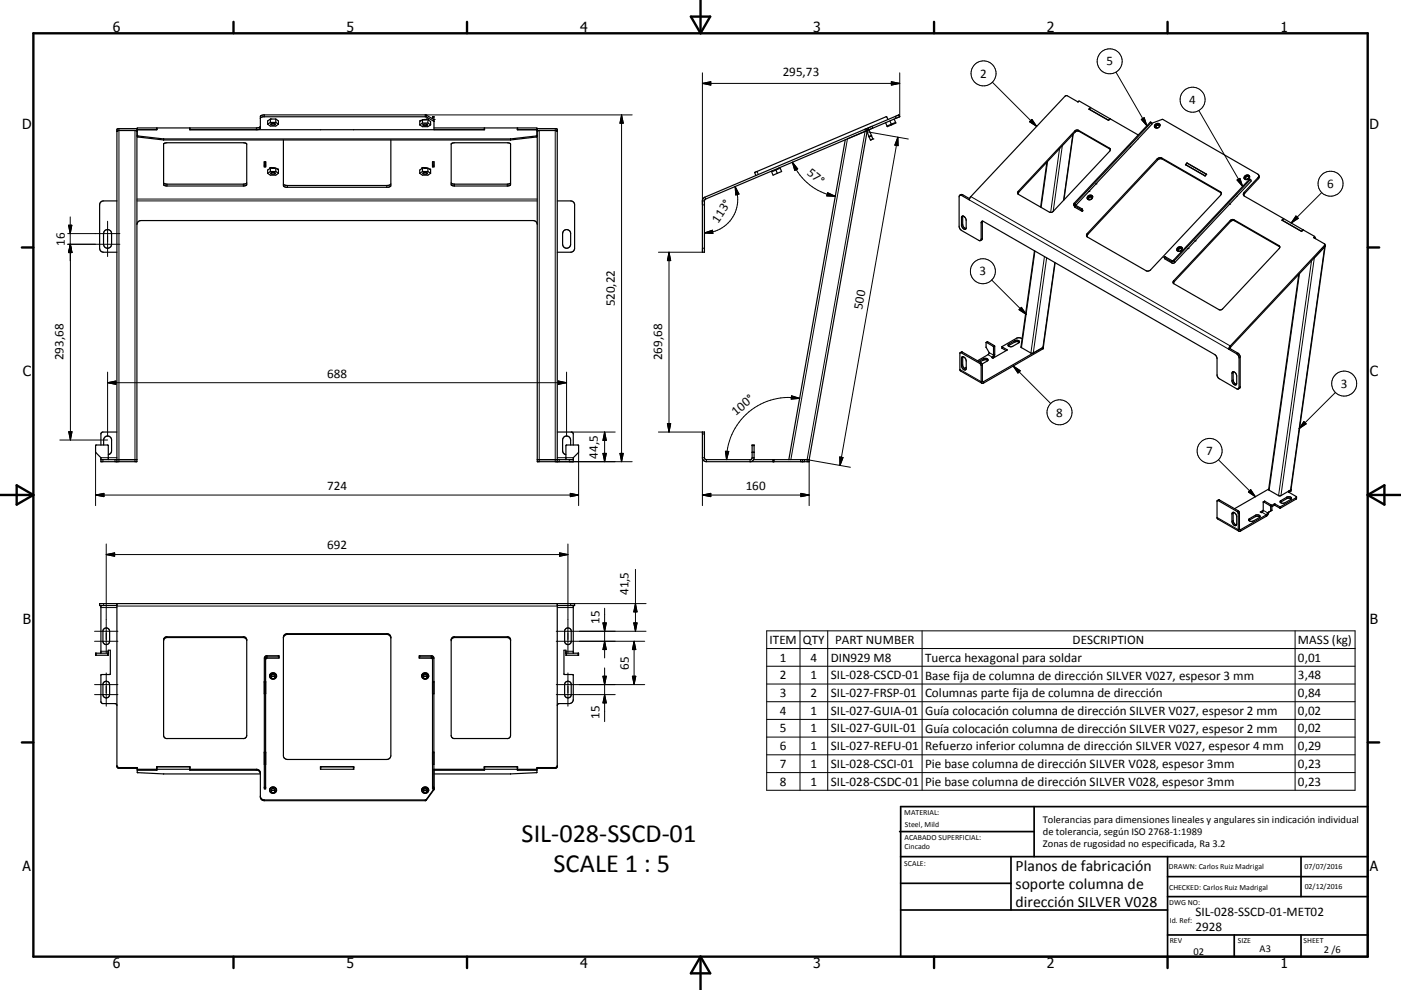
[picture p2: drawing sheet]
<svg xmlns="http://www.w3.org/2000/svg" width="420mm" height="297mm" viewBox="0 0 420 297" stroke-linecap="round" stroke-linejoin="round" font-family="sans-serif">
<g fill="none" stroke="#000" stroke-width=".36">
<path d="M35.1 39.3v.1M35.1 39.3h.1M35.2 39.2l-.1 .2M35.7 39.1l-.6 .2M40.5 39.1l.5 .2v99.2h-10.7v-1.2l-1.6-1.6 .1-2.2 3.6 .1 .1 4.3M41.1 39.1l-5.9 .1M41.1 38.6h-5.4l-.6 .2v99.7M41.1 39.1h.1M47 38.9v-.5h-5.9l.1 2.6 7.8 1h104.1l7.8-1 .1-2.6h-5.8v.5M47 38.7h.1M56.9 38.4v.5h88.4v-.5h9.8v.5h5.9M56.9 38.7h.1"/>
<path d="M56.9 38.4v.5M78.1 37.9l-.3 .3-.9 .2h-29.8v.5h-6M78.1 35.5l.2-.3 .7-.2h48.6l2.5 1.5M80.2 37.3l.9 .5h1.6l.8-.5M80.9 35.9l-.7 .4v1M81.1 35.7v1M81.1 36.7h1.6M81.1 36.7l-.9 .6M81.3 37.1l.3-.1a.58 .58 0 0 1 .9 .4l-1 .1-.3-.1zM81.5 35.7h1.2M82.7 35.7l.6 .4M82.7 35.7v1"/>
<path d="M82.7 36.7l.8 .6M83.5 36.3v1M125.8 37.5l.9 .5h1.6l.8-.5M126.7 35.9h1.1M126.7 35.9l-.9 .4v1.2M126.7 35.9v1M126.7 36.9h1.6M126.7 36.9l-.9 .6M126.9 37.4h1.2a.69 .69 0 0 1-1.2 0zM127.2 35.9h-.3M127.6 35.9h.2M128.3 35.7h-.5v.2"/>
<path d="M128.3 35.7l.8 .8v1M128.3 35.7v1.2M128.3 36.9l.8 .6M129.7 35.6v-.6h.4v3.9M130.1 35.9l-2.5-1.4h-48.6l-.9 .4-.1 3.7-.9 .3M130.1 35.9h.1M130.1 38.4h15.1v.5M145.2 38.7h.1M155.1 38.7h.1M161 38.6h5.5l.6 .2v99.7M161 39.1h.1M161 39.1l6 .1"/>
<path d="M161.7 39.1l-.6 .3v99.1h10.8v-1.2l1.6-1.7-.1-2.1h-3.6l-.1 4.4M166.5 39.1l.5 .2M167 39.2l.1 .2M167 39.3h.1M167 39.3l.1 .1M259.8 38.6l-48.5 20.6-.5 .4-.2 .7M259.8 38.6h.1M259.8 38.6l.2 .5M259.9 39.5l.7 1.6M260 39.1h.1M260 39.1l-48.4 20.6-.4 .6M260 39.1l-17.4 98.8"/>
<path d="M260.3 38.4l-.5 .2M260.3 38.4l1 2.3M260.3 38.4h.1M260.5 38.9h.1M260.5 38.9l-.5 .2M265.5 36.8l.5 1.2 1.3-.5M266.2 35.9l-.4-.8-.2-.1-39.4 16.7 .4 1M266.8 36.3l.4 1M267.2 37.3l-1.3 .5M267.2 37.3l.1 .2M268.1 35.7l.4 1M268.5 36.7l-1.3 .6"/>
<path d="M268.5 36.7l.1 .2-1.3 .6M269.7 35h.1M269.7 35l-9.1 3.9M269.7 35l-.2-.5-9.2 3.9M326.5 32.7l.4-.5-.4 .5 5.9 3.4M326.5 32.7l5.8 3.4M326.5 32.7l.1 .1M332.3 36.1h.1M332.4 36.1l.4-.5 8.5 4.9M332.8 35.6l-9.3-5.3-.3 .3-3.2-1.9h-.5l-28.4 30.3-.5 1-2.3-1.4h-.6M332.8 35.6v.1M332.8 35.6l-.5 .5"/>
<path d="M344.9 36.6h.1M344.9 36.6l-22.8 24.4-.2 .5M345 36.6l.4 .6-4.3 4.6M345.1 36.8h.1M345.1 36.8l-22.9 24.4 .1 .3 2.1 1.2 .3 .5-.2 .2M345.3 37l3.3-1.2 28.7 16.7M346.2 38.2l1 .1M347.1 38.3l-.1 .1M347.4 38.2l-.2 .1M347.4 38.2l-.3 .1M347.6 38a.48 .48 0 0 0-.7-.4 .48 .48 0 0 0-.1 .8M347.8 37.5a.96 .96 0 0 0-1.6 .7"/>
<path d="M347.8 37.5l-.4 .7M347.8 37.5a.84 .84 0 0 0-1.1-.4 .84 .84 0 0 0-.5 1.1M41.1 40.6l.2 .2 7.7 .9h104.1l7.7-.9 .2-.2M49 54.9l.8 .4h23.4l.8-.4M49.1 43.1l1-.3 23.6 .2 .3 .2-.1 12.3-.9 .3-23.7-.1-.3-.3zM79.2 48.5h.5v1.6h-.5zM79.2 49.6h.1M79.6 49.6h.1M79.6 48.5v1.4h-.3M80.2 52l.9 .6h1.6l.8-.6M81.1 50.3l-.9 .7v1M81.1 50.3v1.2"/>
<path d="M81.1 50.3h.4v.1M81.1 51.5h1.6M81.1 51.5l-.9 .5M81.3 51.9l.3-.1a.58 .58 0 0 1 .9 .3l-.1 .1a.81 .81 0 0 1-1.2-.3zM81.5 50.4h.9M81.5 50.4h1.2M82.7 50.4l.8 .4v1.2M82.7 50.4v1.1M82.7 51.5l.8 .5M85 42v13.7l.9 .5h30.3l.7-.2 .3-.3v-13.7M85 55.2l.2 .3 1 .2h29.8l.7-.1 .5-.4M125.8 52l.9 .6h1.6l.8-.6"/>
<path d="M126.7 50.3l-.9 .7v1M126.7 50.3h.4v.1M126.7 50.3v1.2M126.7 51.5h1.6M126.7 51.5l-.9 .5M126.9 51.9l.3-.1a.57 .57 0 0 1 .9 .3l-1 .1zM127.1 50.4h.9M127.1 50.4h1.2M128.3 50.4l.8 .4v1.2M128.3 50.4v1.1M128.3 51.5l.8 .5M129.7 48.5h.4v1.6h-.4z"/>
<path d="M129.7 49.9h.4M130.1 49.6h.1M135.3 54.9l.8 .4h16.2l.8-.4M135.3 43.1l1-.3h15.8l.9 .3 .1 12.4-1 .3h-15.8l-.9-.2zM231.3 51.4l.5 1.2 1.2-.6M232.6 51l-.9 .4-.1-.2M232.6 51l.4 1M233.5 50.4l.1 .2-1 .4M233.8 50.3l.5 1.2-1.3 .5M253.4 41.9l-16.9 96M260.6 41.1h.1M261.3 40.8l.4 .9-.7 .3-.4-.9"/>
<path d="M261.3 40.7v.1M287.7 58.6l-.1 9.3 .4 1 5.4 3.2h.6l.2-5.2 .4-.6M287.8 58.6l.8-.2 2.1 1.2M313.9 48.6l-1.9 13.5M321.7 40.2l-2.7 19.8M326 59.7l.6 .2M327.2 59.7l-.6 .2M327.2 59.7l-.3 .2M327.4 59.6l-.2 .1M327.4 59.6a.49 .49 0 0 0-.7-.4 .49 .49 0 0 0-.1 .7M327.6 59a.96 .96 0 0 0-1.5 .7M327.6 59.1a.85 .85 0 0 0-1.1-.5 .85 .85 0 0 0-.5 1.1"/>
<path d="M327.6 59.1l-.2 .5M328.6 55.1l-6.1 6.5M328.6 55.1h.1M332.9 44.9l-.2 .5-17.3 18.3h-.8l-9.4-5.5M332.9 44.8l-9.4-5.4h-.8l-17.3 18.3-.2 .5M332.9 44.9l-.3-.4-9.3-5.4h-.8l-17.2 18.3-.2 .3 .1 .5M338.9 44.1h.1M338.9 44.1l-10.3 11M341.1 41.8h.1M341.1 41.8l-2.2 2.3M346.9 47.7l.8-.4 .6 .1 17.5 10.1 .4 .6-.3 .5-20.9 22.4-1 .3-18-10.2-.3-.6 .3-.5zM355.5 49.5l.4-.6 5.8 3.4"/>
<path d="M355.9 48.9l-.5 .5 5.9 3.4M355.9 48.9l5.9 3.4M355.9 48.9v.1M361.3 52.7v.1M361.7 52.3h.1M361.7 52.3l-.4 .4M361.8 52.3l-.5 .5M366.2 57.9l-17.8-10.2h-.8l-.5 .3-21 22.3-.2 .7M370.8 59h.1M370.8 58.9v.1M373.2 52.8a.78 .78 0 0 1 1-.3 .78 .78 0 0 1 .4 1 .78 .78 0 0 1-1 .4 .6 .6 0 0 1-.6-.4 .6 .6 0 0 1 .2-.7zM374.3 53.6l-.5 .2"/>
<path d="M374.6 53.8l-22.8 24.3-.5 .1-2-1.2-.3 .2M374.6 53.7l.3 .2M374.6 53.7v.1M374.6 52.9a.95 .95 0 0 0-1-.1 .95 .95 0 0 0-.5 .8M374.8 53.9l-22.9 24.4-.8 .1-2.1-1.2M374.9 53.9h-.1M374.9 53.9h.1M374.9 53.9l.2 .4-18.9 20.3M377.3 52.5l.2 .4-.1 .5-4.2 4.6-.3 .7M377.3 52.5v.7l-4.3 4.5-.2 .9 12 7M31.5 69.1a1.2 1.2 0 0 1 1.3-.1 1.2 1.2 0 0 1 .7 1.1v3.2a1.21 1.21 0 0 1-1.3 1.2 1.21 1.21 0 0 1-1.2-1.2v-3.2zM35.1 60.3h-4.3l-.7 .4-.2 .8 .1 13.5 .8 .6 4.3 .1"/>
<path d="M41 67.4l.5-1 .8-.2h117.6l.7 .2 .5 1M167.1 60.3h4.2l.7 .4 .3 .8v13.2l-.3 .5-.7 .4-4.2 .1M169.1 69.1a1.2 1.2 0 0 1 1.3-.1 1.2 1.2 0 0 1 .7 1.1v3.2a1.21 1.21 0 0 1-1.2 1.2 1.21 1.21 0 0 1-1.2-1.2v-3.2zM210.6 60.3h.6M210.6 60.3v15.4h.6v-15.4M288.4 64.9a1.04 1.04 0 0 1 1.3 1v2.6a.75 .75 0 0 1-.9 .2 .75 .75 0 0 1-.5-.8v-2.8zM288.7 64.8l-.1 2.7 .4 .8 .6 .3M294.6 66.3l69.6 40.1 .7 1v5.2l.2 .6 5.7 3.4 .4 .1M294.6 66.3l-.1 5.2-.5 .7M310.1 75.3l-4 28.8 3 1.8h.7M316.3 78.8l-3.5 25.3M321.9 61.5l2.2 1.3 .4 .6"/>
<path d="M321.9 61.5l.4 .7 2.2 1.2M349 77.2l.1 .1M352.9 75.2l.6 .2M353.8 75.3l-.1 .1M353.9 75.3l-.4 .1M354.1 75.2l-.2 .1M354.1 75.2l-.3 .1M354.3 75a.49 .49 0 0 0-.7-.4 .49 .49 0 0 0-.1 .8M354.5 74.5a.96 .96 0 0 0-1.6 .7M354.5 74.5l-.4 .7M354.5 74.5a.85 .85 0 0 0-1.1-.4 .85 .85 0 0 0-.5 1.1M356.1 74.6h.1"/>
<path d="M356.2 74.6l-4.2 4.3h-.7l-2.1-1.2-.1-.4M368.6 61.2v.1M368.8 66.2l.6-.3h.5l13.6 7.8 .2 .4-.2 .5-16.9 18.1-.8 .3-13.9-7.9-.2-.4 .2-.5zM383.7 74.1l-13.6-7.9-.6-.1-.6 .4-16.9 18-.2 .5M384.4 66.1l.5-.5 5.7 3.3M384.4 66.1l5.8 3.3M384.4 66.1h.1M384.8 65.6l-.5 .4 5.9 3.4M384.8 65.6h.1M390.2 69.4l.5-.4 3.4 1.9M390.6 68.9l.1 .1M393.8 71.3h.1"/>
<path d="M393.9 71.3l3.2 1.9M394.1 70.9l-.3 .4M394.1 70.9l.1 .3M394.2 71.2l-.1 .2M394.2 71.2l.2 .4M397.1 73.2l.1 .4-28.4 30.2-.4 1M397.2 73.3l.1 .6M397.3 73.9l-10.2 72.9M397.3 73.9l-28.3 30.2-.2 .5M389.4 82.3l-9 64.5 3.2 2 3.3-1.8M287.9 105.8l6.1 3.5 .3 5.6M287.9 105.8l-.1 5.3 6.6 3.9"/>
<path d="M287.9 105.8l.5-.2 6 3.6M288.4 107.1a1.15 1.15 0 0 1 1.3 1.2v2.2a.56 .56 0 0 1-.6 .6 .56 .56 0 0 1-.5-.6l-.3-.8zM288.7 107v2.9l.5 .7 .4 .2M289.7 110.2l-.6 .3M293.4 108.4l1.4-.8a.85 .85 0 0 1 1.4 .5l-1.8 1.1M295.7 102.7l.4-.2 2.1 1.2v2.8l-.5 .9M295.7 102.7l2.1 1.2 .1 2.6-.6 .8 .4 .2 4.2-2.5M295.7 102.7h-.1a3.7 3.7 0 0 0 .9 3.2l-.3 .5-3.1 1.8M296.1 108.2l-1-.3-1.3 .7M300.4 104.1l1.5 .8M300.4 104.5h.1M300.4 104.5l1.2 .7"/>
<path d="M301.9 104.9v.1M302.3 103.3l1.9-1.1a.76 .76 0 0 1 .9-.1 .76 .76 0 0 1 .4 .7l-1.9 1.1a.88 .88 0 0 1-1.4-.5zM305.6 102.7l-.6-.2h-.6l-2.1 1.3M306.4 101.6a1.66 1.66 0 0 0-1.6-.1l-4.3 2.5-.1 .5M312.7 104.2l-18 10.4-.2-.2-.1-5.2M312.8 104.1l-.1 .1M312.8 104.1l-.1 .6-17.8 10.2h-.6M312.8 104.1h.1M368.4 104.8l2.5 1.5 .6 .9v9l-.3 .5M368.8 104.6l2.5 1.5 .5 .9v9.2l-.5 .5M368.8 104.6l-.4 .2M369.8 111.5v2.9l.4 .7 .5 .2"/>
<path d="M369.8 111.5a1.39 1.39 0 0 1 1 1.3l-.1 2.5M369.8 111.5l-.4 .3v2.4a1.04 1.04 0 0 0 1.3 1.1M30.3 137.9h10.7M31.1 133.5v-1.5a1.19 1.19 0 0 1 1.2-1.2 1.19 1.19 0 0 1 1.2 1.2l-.1 3.4-.3 .7-.6 .3M35.1 129.6l-4.6 .1-.2 .5v3.3M161.1 137.9h10.8M167.1 129.6l4.5 .1 .3 .5v3.3M171.1 133.5v-1.5a1.21 1.21 0 0 0-1.2-1.2 1.21 1.21 0 0 0-1.2 1.2v3.4l.3 .7 .7 .3M225.5 137.3l-.3 .5-.3 .1-13.5-.1-.2-.5v-7.7h-.6v8l.4 .7 .5 .2h31.1v-.6M225.5 137.3v-3.8h.6v3.8M225.5 137.3h.6M225.9 137.9h16.7"/>
<path d="M226.1 137.3l-.5 1-.7 .2M231.9 137.9v.6M240.6 137.9v.6M365 150.2l.6-.2 5.9 3.6 .2 5.4 8-4.5 .3-.6 .9-.6v-1.5l-2.1-1.2M369.5 153.8a1.16 1.16 0 0 1 1.3 1.2v2.2a.56 .56 0 0 1-.6 .6 .56 .56 0 0 1-.5-.6l-.3-.8zM369.8 153.7v2.9l.3 .5 .6 .4M377.7 155.2l-2.1 1.2h-.6l-.5-.2M377.7 155.2l.1-.3a.94 .94 0 0 0-1.4-.3l-1.9 1.1v.5M377.7 155.2l-.4-.3h-.8l-2.1 1.3M377.8 153.6l.9-.5-.3 .6zM378.8 150.6l-.1 2.5M379.2 150.3v.1"/>
<path d="M379.2 150.3l-.4 .3M379.2 150.4l2.1 1.2M380.4 146.7l-10.3 5.9M381.3 151.6v1.5M381.3 153.1l-.9 .5-.2 .6-.5 .7-8.1 4.5-.4-.5-.1-5.3-6.2-3.4 .1 5.4 6.4 3.8M381.3 153.1h.1M383.9 150.3l1.9-1.1a.77 .77 0 0 1 .9-.2 .77 .77 0 0 1 .4 .7l-1.9 1.2a.77 .77 0 0 1-.9 .1 .77 .77 0 0 1-.4-.7zM386.4 147.7l2.3 1.3-.1 .7-4.8 2.8-1.6-.9-.9 .4M386.9 147l-.6 .4 .1 .3M387.1 146.8l-.2 .2M387.1 146.8l-.1 .6-.6 .3M387.1 149.7l-.6-.3-.6 .1-2 1.2"/>
<path d="M388.7 149.2l-4.9 2.9-1.6-.9-.9 .4M30.3 181.7v14.3M31.1 188.7a1 1 0 0 1 1.1-.2 1 1 0 0 1 .7 .9v3a1 1 0 0 1-1 1 1 1 0 0 1-1-1v-3zM32.5 196h-3.8v.6h3.8v-1.5h.6v7.1l-.2 .2h-2.4l-.2 .2v8.1l.6 .4h3.7l.5 .6M35.1 181.1v48.9l.2 .4 .4 .1h5.4M35.1 181.7h-5.2v-.6h142.4v.6h-5.2M49 192v28.7l.3 .5 .5 .4h23.4l.4-.2 .4-.7v-28.7l-.3-.4-.7-.3h-22.9l-.7 .2-.3 .5M49 192.2l.2-.7 .6-.5h23.4l.7 .5 .1 .7M83.7 197.2l-3.7-.1-.4 .4v39.2h-.3v-39.2l.1-.4 .4-.3h3.9v.7h-3.7l-.4 .4M85 191.2v35.5l.2 .7 1 .4h29.8l.9-.4 .3-.7v-35.5M85 191.2l.2-.7 1-.4h29.8l.7 .2 .5 .9M85 191.2l.4-.6 .8-.3h29.8l.7 .3 .4 .6"/>
<path d="M85 191.2v.2M117.1 191.2l.1 .2M125.7 197.2l3.6-.1 .4 .2v39.4h.4M129.7 197.7l-.4-.2h-3.6v-.7h3.8l.5 .3 .1 .4v39.3l-2.4 3.3-48.7 .1-.7-.4-.2-.4v-7.5M135.5 191.6l.8-.3h15.8l.9 .5 .1 28.9-.6 .8-16.4 .1-.7-.5-.1-29.1zM153.1 192v.2M153.1 192l-.3-.6-.5-.4h-16.2l-.7 .5-.1 .7M167.1 181.1l-.1 49-.5 .4h-5.5M169.5 188.7a.98 .98 0 0 1 1.1-.2 .98 .98 0 0 1 .7 .9v3a.99 .99 0 0 1-1 1 .99 .99 0 0 1-1-1v-3zM169.7 196h3.8v.6h-3.8v-1.5h-.6v7.2l2.6 .1 .2 .2-.1 7.5-.2 .5-.7 .5h-3.4l-.4 .6M171.9 181.7v14.3M31.1 204.7a1.01 1.01 0 0 1 1.1-.2 1.01 1.01 0 0 1 .7 .9v3a1 1 0 0 1-1 1 1 1 0 0 1-1-1v-3z"/>
<path d="M79.2 204.7h.1M79.2 204.5h.1M79.2 208.1h.1M79.6 204.5v3.6M79.6 204.7h.1M81.2 203.3a.65 .65 0 0 1 .7-.9 .65 .65 0 0 1 .6 .9M81.2 203.3a.7 .7 0 0 0 1.3 0M81.3 203.3a.7 .7 0 0 1 1.2 0M82.9 202.7a1.07 1.07 0 0 0-1.1-.6 1.07 1.07 0 0 0-1 .8M126.4 202.9a1.06 1.06 0 0 1 1.1-.8 1.06 1.06 0 0 1 1 .8M126.9 203.3a.64 .64 0 0 1 .6-.9 .64 .64 0 0 1 .6 .9M126.9 203.3a.7 .7 0 0 1 1.2 0"/>
<path d="M126.9 203.3a.68 .68 0 0 0 .6 .3 .68 .68 0 0 0 .6-.3M130.1 204.7h.1M130.1 204.5h.1M130.1 208.1h.1M169.5 204.7a.99 .99 0 0 1 1.1-.2 .99 .99 0 0 1 .7 .9v3a.99 .99 0 0 1-1 1 .99 .99 0 0 1-1-1v-3zM35.1 229.7l.1 .4 .5 .2h5.4M41.1 230.3v.1M41.1 230.5v.1M41.1 230.4v1.3M41.1 230.8h5.9M41.1 231.7l.1 .1M41.2 231.8l7.8 .4h29.1"/>
<path d="M47 231v-1h9.9v1M47 230.3h.1M47.1 230.1v.9h-6M47.1 230.8h29.8l.9 .4 .3 .7M56.9 230.1v.9h20l.9 .4 .2 .5M56.9 230.3h.1M78 231.9l.1 .2M79.2 225.9h.1M79.2 225.6h.1M79.2 229.3h.1M79.6 225.6v3.7M79.6 225.9h.1"/>
<path d="M81.2 237.4a.65 .65 0 0 1 .7-.8 .65 .65 0 0 1 .6 .8M81.2 237.4a.7 .7 0 0 0 1.3 0M81.3 237.4a.7 .7 0 0 1 1.2 0M82.9 236.9a1.06 1.06 0 0 0-1.1-.7 1.06 1.06 0 0 0-1 .9M96.1 230.3h.1M96.1 230h10v.8h-10zM96.2 230.1v.7M106 230.3h.1M106 230.1v.7M126.4 237.2a1.06 1.06 0 0 1 1.1-.9 1.06 1.06 0 0 1 1 .9M126.9 237.5a.7 .7 0 0 1 1.2 0M130.1 225.9h.1"/>
<path d="M130.1 225.6h.1M130.1 229.3h.1M130.1 236.7l-2.3 3.1-.3 .2h-48.2l-1-.4-.2-.7M130.1 230.8h15.1M130.1 236.6v.1M145.2 231v-1h10v1M145.2 230.3h.1M145.3 230.1v.9h-15.2M145.3 230.8h9.8M155.1 230.1v.9h5.9M155.1 230.3h.1M155.2 230.8h5.8"/>
<path d="M161 230.4l-.1 1.4-7.8 .4h-23M161 230.3v.1M161 230.5v.1M167.1 229.7l-.1 .4-.5 .2h-5.5"/>
<circle cx="373.8" cy="53.4" r=".48"/>
<circle cx="81.9" cy="202.8" r="1"/>
<circle cx="127.5" cy="202.8" r="1.01"/>
<circle cx="81.9" cy="237" r="1.01"/>
<circle cx="127.5" cy="237.3" r=".64"/>
<circle cx="127.5" cy="237.1" r="1.01"/>
</g>
<g fill="none" stroke="#000" stroke-width=".3">
<path d="M35.7 38.6v99.9M40.5 39.1v99.4M41 38.6v.5M76.9 38.4v.5M79.3 34.5v.5M81.5 35.7l-.6 .2M83.3 36.1l.2 .2M127.8 34.5v.6M129.7 35.1h.4M130 35.8v.6M161.1 38.6v.5M161.7 39.1v99.4"/>
<path d="M166.5 38.6v99.9h23M186.4 34.5v104M186.4 34.5l.5 2.5h-1zM189.5 34.5h-62v.5M210.6 21.8v39.7h.6M210.6 25h59.1M210.6 25l2.5-.5v1zM259.2 38.8l.3 .6M259.9 38.6l.2 .5M261.4 37.9l.2 .6M267.2 24.5l2.5 .5-2.5 .5zM268.4 34.9l.2 .6"/>
<path d="M269.7 21.8v13.2M297.5 24.7l13.3 13.2M308.7 36.5l.7-.7 1.4 2.1zM322.2 39.3l.1 .3M323.3 39.1l.2 .3M334.6 21.6l9.2 16.1M342.2 35.8l.8-.5 .8 2.4zM344.8 36.7l.3 .1M359.4 33.2l13.2 22.7M41 59.7h120.1M41.3 40.8v.3M49 41.7v.3"/>
<path d="M49.1 41.7v.3M50.1 55.3v.5M73 55.3v.5M86.2 55.7v.5M116 55.7v.5M136.3 55.3v.5M152.1 55.3v.5M153.1 41.7v.3M160.8 40.8v.3M211.3 59.2l.3 .5M220.4 56a10.1 10.1 0 0 1 .3 6.9 10 10 0 0 1-7 6.6l-2.5 .4M220.4 56l1.2 2.2-1 .3z"/>
<path d="M227 51.4l.4 1M237.6 48.7a17.2 17.2 0 0 0 12.8 10.2M237.6 48.7l1.6 2-.9 .4zM248.1 57.8l2.3 1.1-2.5-.1zM254.1 41.7l-17 96.2M261.2 40.6l-.7 .3M261.3 40.8l-.7 .3M261.7 41.7l-.7 .3M269.2 41.2l-17.4 98.5M269.2 41.2l.1 2.5-1-.2zM272.3 41.7l-12.9-2.3-17.4 98.5M288.6 58.4l-.3 .2"/>
<path d="M290.6 60l77.8 44.8M291.1 59l77.7 44.8 .2 .3M305.3 57.4l.1 .3M314.1 48.4l-2 13.8M317.7 44.6l-2.7 19.1M318.5 43.7l-2.7 19.7M321.6 40.4l-2.8 19.7M332.6 44.5l.2 .2M346.9 47.7l.2 .3M348.3 47.4l.1 .3M365.8 57.5l.2 .3M370.9 54l.8-.5 .9 2.4z"/>
<path d="M373 57.7l.2 .3M374.6 53.8l.2 .1M377.1 53.3l.2 .3M396.3 57.8l-9.2 9.1M20.3 73.3h15.6M20.3 70.1h15.6M20.5 67.6h1l-.4 2.5zM21.1 65.1v13.2M21.1 73.3l.4 2.5M21.1 73.3l.5 2.5h-1.1zM21.1 73.3v58.7M32.3 66.4v10.6"/>
<path d="M41 60.3h120.1M197.4 75.7h13.2M200.6 75.7v53.9M200.6 75.7l.5 2.5h-1zM210.6 74.5h.6M211.2 69.9l2.4-.8 .1 1zM288.6 67.3l-.3 .2M288.6 65.1l-.3 .2M294.5 66.7l-.3 .2M294.5 71.5l-.3 .2M310.3 75.3l-4.1 29M313.1 77l-4 28.9"/>
<path d="M313.8 77.3l-4 28.6M316.2 78.8l-3.5 25.9M322.1 61l.4 .6M322.3 61.5l-.2 .2 .2 .5M324.3 62.6l-.2 .2M324.5 62.8l-.2 .2M326 70l.1 .3M349.3 77l-.2 .2M351.3 78.2l-.2 .2 .2 .5M351.8 78.1l.5 .6M368.8 66.2l.1 .3M369.9 65.9l.2 .3"/>
<path d="M383.5 73.7l.1 .3M388.5 64.8l.7 .7-2.1 1.4zM393.2 78.2l-9.9 70.5M393.9 71.2v.1M394 77.3l-10 71.4M397.1 73.7l.1 .3M397.1 74l-10.2 73.4M297.3 84l10.3 10.3M306.2 92.2l1.4 2.1-2.1-1.4zM351.9 84.2l.1 .3M389.6 82.1l-9.1 65M32.3 111.6v19.2"/>
<path d="M32.3 114.8h137.6M32.3 114.8l2.5-.5v1zM167.4 114.3l2.5 .5-2.5 .5zM169.9 111.6v19.2M237.3 118.8l2.4 .7-2.5 .2zM239.7 119.5a18.7 18.7 0 0 0-21.9 18.4M287.8 110.8l6.4 3.7 .3-.2 .4 .2v.4M288.5 105.6l-.4 .2M288.6 107.3l-.3 .2M288.6 109.5l-.3 .2M294.2 108.9l-.4 .2M294.5 109.5l-.3 .2"/>
<path d="M294.8 107.6v.4M296.1 102.5l-.4 .2M296.2 106.4l1.3 .8v.2M296.6 105.8l1.3 .7 .3-.2M298.1 103.7l-.4 .2M298.2 103.9l-.3 .2M300.5 104.1v.4M301.9 104.9v.2M302.5 103.2v.4M303.8 109.8l11.2 11.3M303.8 109.8l2.1 1.4-.7 .7zM304.2 102.2v.4"/>
<path d="M369.7 114l-.3 .2M369.7 111.8l-.3 .2M371.1 105.9l-.3 .3M371.8 116l-.3 .2M371.8 107.2l-.3 .2M400.4 117.7l-10.9 10.9M17.9 132h14.4M20.6 129.5h1l-.5 2.5zM28.7 135.6v16.1M30.3 137.3h4.8M30.9 137.9v.6M34.5 137.9v.6"/>
<path d="M167.1 137.3h4.8M167.7 137.9v.6M170.7 137.9v.6M171.3 129.6h13.1M173.5 135.6v16.1M180.8 136h1l-.5 2.5zM181.3 129.6v8.9M181.3 129.6l.5 2.5h-1zM185.9 136h1l-.5 2.5zM197.4 129.6h13.2M200.1 127.1h1l-.5 2.5zM210.6 130.2h.6"/>
<path d="M211.2 137.3h-.6v14.4M211.8 137.9v.6M217.5 135.4h1l-.7 2.5zM224.9 137.9v.6M225.5 135.8h.6M225.5 135.6h.6M225.5 133.7h.6M231.7 137.9v.6M232.1 137.9v.6M240 137.9v.6M241.2 137.9v.6M242 137.9v.6"/>
<path d="M242 137.9l13 2.3M242.6 138.5v13.2M251.8 137.1l1 .2-1 2.4zM365.3 137.9l11.1 11.1M390.9 126.5l.7 .7-2.1 1.4zM28.7 148.5h144.8M28.7 148.5l2.5-.5v1zM171 148l2.5 .5-2.5 .5zM210.6 148.5h32M210.6 148.5l2.5-.5v1zM240.1 148l2.5 .5-2.5 .5zM364.9 155.3l6.3 3.6 .4-.2 .3 .2v.4"/>
<path d="M365.6 150l-.4 .2M369.7 156.2l-.3 .2M369.7 154l-.3 .2M371.2 153.2l-.3 .2M371.6 153.9l-.4 .2M374.6 155.6v.4M375 146.9l1.4 2.1-2.1-1.4zM376.4 154.6v.4M378.4 153.7l1.3 .8v.4M378.7 153.1l1.3 .8M379.2 150.4l-.3 .2M381.2 151.5l-.4 .2"/>
<path d="M381.3 153.1l-.4 .2M381.3 153l-.3 .2M381.3 151.7l-.3 .3M382 151.2v.4M382.3 151.2v.4M383.7 152v.4M383.9 152v.4M384 150.2v.4M385.8 149.2v.4M386.4 147.3v.4M388.6 149.3v.4M31.9 166.4h138.4"/>
<path d="M31.9 166.4l2.5-.5v1zM31.9 163.2v32.7M167.8 165.9l2.5 .5-2.5 .5zM170.3 163.2v32.7M190.5 170.8v18.6M28.3 189.4h7.1M28.3 192.4h7.1M28.9 196v.6M30.3 195.4h2.2M30.3 182.3h4.8M31.1 181.1v.6M32.3 196v.6"/>
<path d="M35.1 181.8h132M50.1 191v.3M73 191v.3M79.3 197.5h.3M80 196.7v.8M83.4 196.7v.4M86.2 190.1v.2M116 190.1v.2M125.9 196.7v.4M129.3 196.7v.8M129.7 197.5h.4M136.3 191v.3"/>
<path d="M152.1 191v.3M166.8 189.4h26.9M166.8 192.4h26.5M167.1 182.3h4.8M169.7 195.4h2.2M169.9 196v.6M173.3 196v.6M180.8 186.9h1l-.5 2.5zM181.3 182.5v14.9M181.3 192.4l.5 2.5h-1zM190 186.9h1l-.5 2.5zM190.1 192.4l.5 2.5h-1z"/>
<path d="M190.1 192.4v13M190.5 181.1l.5 2.5h-1zM193.7 181.1h-22.6v.6M229.9 189.3h176.4v47.8h-176.4zM229.9 194.6h176.4M229.9 199.9h176.4M239.9 189.3v47.8M248.2 189.3v47.8M276.5 189.3v47.8M388.3 189.3v47.8M28.3 205.4h7.1M28.3 208.4h7.1"/>
<path d="M31.9 201.9v10M166.8 205.4h26.5M166.8 208.4h17.6M170.3 201.9v10M180.8 202.9h1l-.5 2.5zM181.3 200.4v16.1M181.3 208.4l.5 2.5h-1zM189.6 202.9h1l-.5 2.5zM229.9 205.2h176.4M229.9 210.5h176.4M229.9 215.8h176.4M35.7 230.3v.2"/>
<path d="M41 230.3v.2M76.9 230.8v.2M79.3 240v.2M79.3 236.1h.3M79.3 236.4h.3M127.5 240v.2M127.8 239.8v.3M129.7 236.1h.4M129.7 236.4h.4M130 236.8v.2M161.1 230.3v.2M166.5 230.3v.2"/>
<path d="M229.9 221.1h176.4M229.9 226.5h176.4M229.9 231.8h176.4"/>
<circle cx="332.7" cy="18.4" r="3.7"/>
<circle cx="294.9" cy="22" r="3.8"/>
<circle cx="357.6" cy="29.9" r="3.8"/>
<circle cx="398.9" cy="55.1" r="3.8"/>
<circle cx="294.7" cy="81.4" r="3.8"/>
<circle cx="403" cy="115.1" r="3.8"/>
<circle cx="317.7" cy="123.7" r="3.7"/>
<circle cx="362.7" cy="135.3" r="3.8"/>
</g>
<g fill="#000">
<circle cx="130.1" cy="35.9" r=".18"/>
<circle cx="129.7" cy="49.6" r=".18"/>
<circle cx="261" cy="42" r=".18"/>
<circle cx="261.7" cy="41.7" r=".18"/>
<circle cx="326.4" cy="57.4" r=".18"/>
<circle cx="328.6" cy="55.1" r=".18"/>
<circle cx="356.2" cy="74.6" r=".18"/>
<circle cx="358.3" cy="72.2" r=".18"/>
<circle cx="368.6" cy="61.2" r=".18"/>
<circle cx="129.7" cy="204.7" r=".18"/>
<circle cx="129.7" cy="204.5" r=".18"/>
<circle cx="129.7" cy="208.1" r=".18"/>
<circle cx="129.7" cy="225.6" r=".18"/>
<circle cx="129.7" cy="229.3" r=".18"/>
<circle cx="129.7" cy="225.9" r=".18"/>
</g>
<g fill="none" stroke="#000" stroke-width=".71">
<path d="M10 10h400v277h-400zM70 6.6v3.4M140 6.6v3.4M207.1 5h5.8l-2.9 5zM210 0v10M280 6.6v3.4M350 6.6v3.4M6.6 74.2h3.4M410 74.2h3.5M0 148.5h10M5 145.6l5 2.9-5 2.9zM410 148.5h10.1"/>
<path d="M410 148.5l5.1-2.9v5.8zM6.6 222.7h3.4M410 222.7h3.5M70 287v3.4M140 287v3.4M210 287v10M210 287l2.9 5h-5.8zM280 287v3.4M350 287v3.4"/>
</g>
<g fill="none" stroke="#000" stroke-width=".51">
<path d="M269.7 249.5h40.3M270 242h140v45h-140zM270 257h140M303.1 257v16M310 242v15M350 257v30M390.1 257v12M270 265h33.1M270 273h80M350 269h60M350 263h60M350 280.5h60"/>
<path d="M370 280.5v6.5M390.1 280.5v6.5"/>
</g>
<g fill="#000" stroke="#000" stroke-width=".3">
<path d="M186.4 34.5l.5 2.5h-1zM210.6 25l2.5-.5v1zM267.2 24.5l2.5 .5-2.5 .5zM308.7 36.5l.7-.7 1.4 2.1zM342.2 35.8l.8-.5 .8 2.4zM220.4 56l1.2 2.2-1 .3zM237.6 48.7l1.6 2-.9 .4zM248.1 57.8l2.3 1.1-2.5-.1zM269.2 41.2l.1 2.5-1-.2zM370.9 54l.8-.5 .9 2.4zM20.5 67.6h1l-.4 2.5zM21.1 73.3l.4 2.5h-1z"/>
<path d="M21.1 73.3l.5 2.5h-1zM200.6 75.7l.5 2.5h-1zM211.2 69.9l2.4-.8 .1 1zM388.5 64.8l.7 .7-2.1 1.4zM306.2 92.2l1.4 2.1-2.1-1.4zM32.3 114.8l2.5-.5v1zM167.4 114.3l2.5 .5-2.5 .5zM237.3 118.8l2.4 .7-2.5 .2zM303.8 109.8l2.1 1.4-.7 .7zM20.6 129.5h1l-.5 2.5zM180.8 136h1l-.5 2.5zM181.3 129.6l.5 2.5h-1z"/>
<path d="M185.9 136h1l-.5 2.5zM200.1 127.1h1l-.5 2.5zM217.5 135.4h1l-.7 2.5zM251.8 137.1l1 .2-1 2.4zM390.9 126.5l.7 .7-2.1 1.4zM28.7 148.5l2.5-.5v1zM171 148l2.5 .5-2.5 .5zM210.6 148.5l2.5-.5v1zM240.1 148l2.5 .5-2.5 .5zM375 146.9l1.4 2.1-2.1-1.4zM31.9 166.4l2.5-.5v1zM167.8 165.9l2.5 .5-2.5 .5z"/>
<path d="M180.8 186.9h1l-.5 2.5zM181.3 192.4l.5 2.5h-1zM190 186.9h1l-.5 2.5zM190.1 192.4l.5 2.5h-1zM190.5 181.1l.5 2.5h-1zM180.8 202.9h1l-.5 2.5zM181.3 208.4l.5 2.5h-1zM189.6 202.9h1l-.5 2.5z"/>
</g>
<g font-size="7.9">
<text x="156.4" y="252.7">SIL-028-SSCD-01</text>
<text x="165.9" y="261.7">SCALE 1 : 5</text>
</g>
<g font-size="4.7">
<text x="304.5" y="261.2">Planos de fabricación</text>
<text x="304.5" y="266.6">soporte columna de</text>
<text x="304.5" y="272">dirección SILVER V028</text>
</g>
<g font-size="4.2">
<text x="33.9" y="9.6">6</text>
<text x="103.9" y="9.6">5</text>
<text x="173.9" y="9.6">4</text>
<text x="243.8" y="9.6">3</text>
<text x="313.9" y="9.6">2</text>
<text x="383.9" y="9.6">1</text>
<text x="6.7" y="38.7">D</text>
<text x="410.5" y="38.7">D</text>
<text x="6.9" y="112.9">C</text>
<text x="410.7" y="112.9">C</text>
<text x="6.9" y="187.1">B</text>
<text x="410.7" y="187.1">B</text>
<text x="6.8" y="261.4">A</text>
<text x="410.7" y="261.4">A</text>
<text x="33.9" y="290.4">6</text>
<text x="103.9" y="290.4">5</text>
<text x="173.9" y="290.4">4</text>
<text x="243.8" y="290.4">3</text>
<text x="313.9" y="290.4">2</text>
<text x="383.9" y="290.4">1</text>
</g>
<g font-size="3.9">
<text x="234.7" y="22.9">295,73</text>
<text x="293.9" y="23.3">2</text>
<text x="331.7" y="19.6">5</text>
<text x="356.5" y="31.2">4</text>
<text x="241.8" y="52.2" transform="rotate(38 241.8 52.2)">57°</text>
<text x="397.9" y="56.4">6</text>
<text x="215.3" y="67.1" transform="rotate(-56 215.3 67.1)">113°</text>
<text x="19.5" y="73.7" transform="rotate(-90 19.5 73.7)">16</text>
<text x="293.7" y="82.6">3</text>
<text x="184.3" y="91.9" transform="rotate(-90 184.3 91.9)">520,22</text>
<text x="258.5" y="93.1" transform="rotate(-80 258.5 93.1)">500</text>
<text x="19" y="108.1" transform="rotate(-90 19 108.1)">293,68</text>
<text x="98" y="113.3">688</text>
<text x="198.5" y="108.1" transform="rotate(-90 198.5 108.1)">269,68</text>
<text x="402" y="116.3">3</text>
<text x="220.6" y="124.8" transform="rotate(-40 220.6 124.8)">100°</text>
<text x="316.7" y="125">8</text>
<text x="179.2" y="137.6" transform="rotate(-90 179.2 137.6)">44,5</text>
<text x="361.6" y="136.6">7</text>
<text x="98" y="147">724</text>
<text x="223.6" y="147">160</text>
<text x="98" y="164.8">692</text>
<text x="188.5" y="178.6" transform="rotate(-90 188.5 178.6)">41,5</text>
<text x="179.7" y="187.2" transform="rotate(-90 179.7 187.2)">15</text>
<text x="230.7" y="193.1">ITEM</text>
<text x="240.7" y="193.2">QTY</text>
<text x="250.4" y="193.1">PART NUMBER</text>
<text x="321.6" y="193.2">DESCRIPTION</text>
<text x="389.1" y="193.3">MASS (kg)</text>
<text x="188.6" y="200.9" transform="rotate(-90 188.6 200.9)">65</text>
<text x="233.8" y="198.5">1</text>
<text x="233.8" y="203.8">2</text>
<text x="243" y="198.5">4</text>
<text x="243" y="203.8">1</text>
<text x="249.1" y="198.5">DIN929 M8</text>
<text x="249.1" y="203.8">SIL-028-CSCD-01</text>
<text x="277.4" y="198.5">Tuerca hexagonal para soldar</text>
<text x="277.4" y="203.9">Base fija de columna de dirección SILVER V027, espesor 3 mm</text>
<text x="389.1" y="198.5">0,01</text>
<text x="389.1" y="203.8">3,48</text>
<text x="233.8" y="209.1">3</text>
<text x="243" y="209.1">2</text>
<text x="249.1" y="209.1">SIL-027-FRSP-01</text>
<text x="277.4" y="209.2">Columnas parte fija de columna de dirección</text>
<text x="389.1" y="209.1">0,84</text>
<text x="179.7" y="215.7" transform="rotate(-90 179.7 215.7)">15</text>
<text x="233.8" y="214.4">4</text>
<text x="243" y="214.4">1</text>
<text x="249.1" y="214.5">SIL-027-GUIA-01</text>
<text x="277.4" y="214.5">Guía colocación columna de dirección SILVER V027, espesor 2 mm</text>
<text x="389.1" y="214.5">0,02</text>
<text x="233.8" y="219.7">5</text>
<text x="243" y="219.7">1</text>
<text x="249.1" y="219.7">SIL-027-GUIL-01</text>
<text x="277.4" y="219.8">Guía colocación columna de dirección SILVER V027, espesor 2 mm</text>
<text x="389.1" y="219.7">0,02</text>
<text x="233.8" y="225">6</text>
<text x="243" y="225">1</text>
<text x="249.1" y="225">SIL-027-REFU-01</text>
<text x="277.4" y="225.1">Refuerzo inferior columna de dirección SILVER V027, espesor 4 mm</text>
<text x="389.1" y="225">0,29</text>
<text x="233.8" y="230.4">7</text>
<text x="243" y="230.4">1</text>
<text x="249.1" y="230.4">SIL-028-CSCI-01</text>
<text x="277.4" y="230.5">Pie base columna de dirección SILVER V028, espesor 3mm</text>
<text x="389.1" y="230.4">0,23</text>
<text x="233.8" y="235.7">8</text>
<text x="243" y="235.7">1</text>
<text x="249.1" y="235.7">SIL-028-CSDC-01</text>
<text x="277.4" y="235.8">Pie base columna de dirección SILVER V028, espesor 3mm</text>
<text x="389.1" y="235.7">0,23</text>
<text x="358.4" y="274.9">SIL-028-SSCD-01-MET02</text>
<text x="358.4" y="279.4">2928</text>
</g>
<g font-size="3.1">
<text x="312.7" y="246.8">Tolerancias para dimensiones lineales y angulares sin indicación individual</text>
<text x="312.7" y="250.4">de tolerancia, según ISO 2768-1:1989</text>
<text x="312.7" y="254">Zonas de rugosidad no especificada, Ra 3.2</text>
<text x="357.8" y="286.5">02</text>
<text x="377.6" y="285.6">A3</text>
<text x="396.9" y="285.9">2 /6</text>
</g>
<g font-size="2.4">
<text x="271.1" y="244.4">MATERIAL:</text>
<text x="271.2" y="252">ACABADO SUPERFICIAL:</text>
<text x="271.3" y="248">Steel, Mild</text>
<text x="271.2" y="254.7">Cincado</text>
<text x="271.1" y="259.7">SCALE:</text>
<text x="350.4" y="260.8">DRAWN: Carlos Ruiz Madrigal</text>
<text x="391.1" y="260.6">07/07/2016</text>
<text x="350.5" y="266.9">CHECKED: Carlos Ruiz Madrigal</text>
<text x="391.2" y="266.7">02/12/2016</text>
<text x="350.5" y="271.4">DWG NO:</text>
<text x="350.7" y="276.9">Id. Ref:</text>
<text x="350.7" y="282.8">REV</text>
<text x="371.1" y="282.9">SIZE</text>
<text x="390.8" y="283">SHEET</text>
</g>
</svg>
